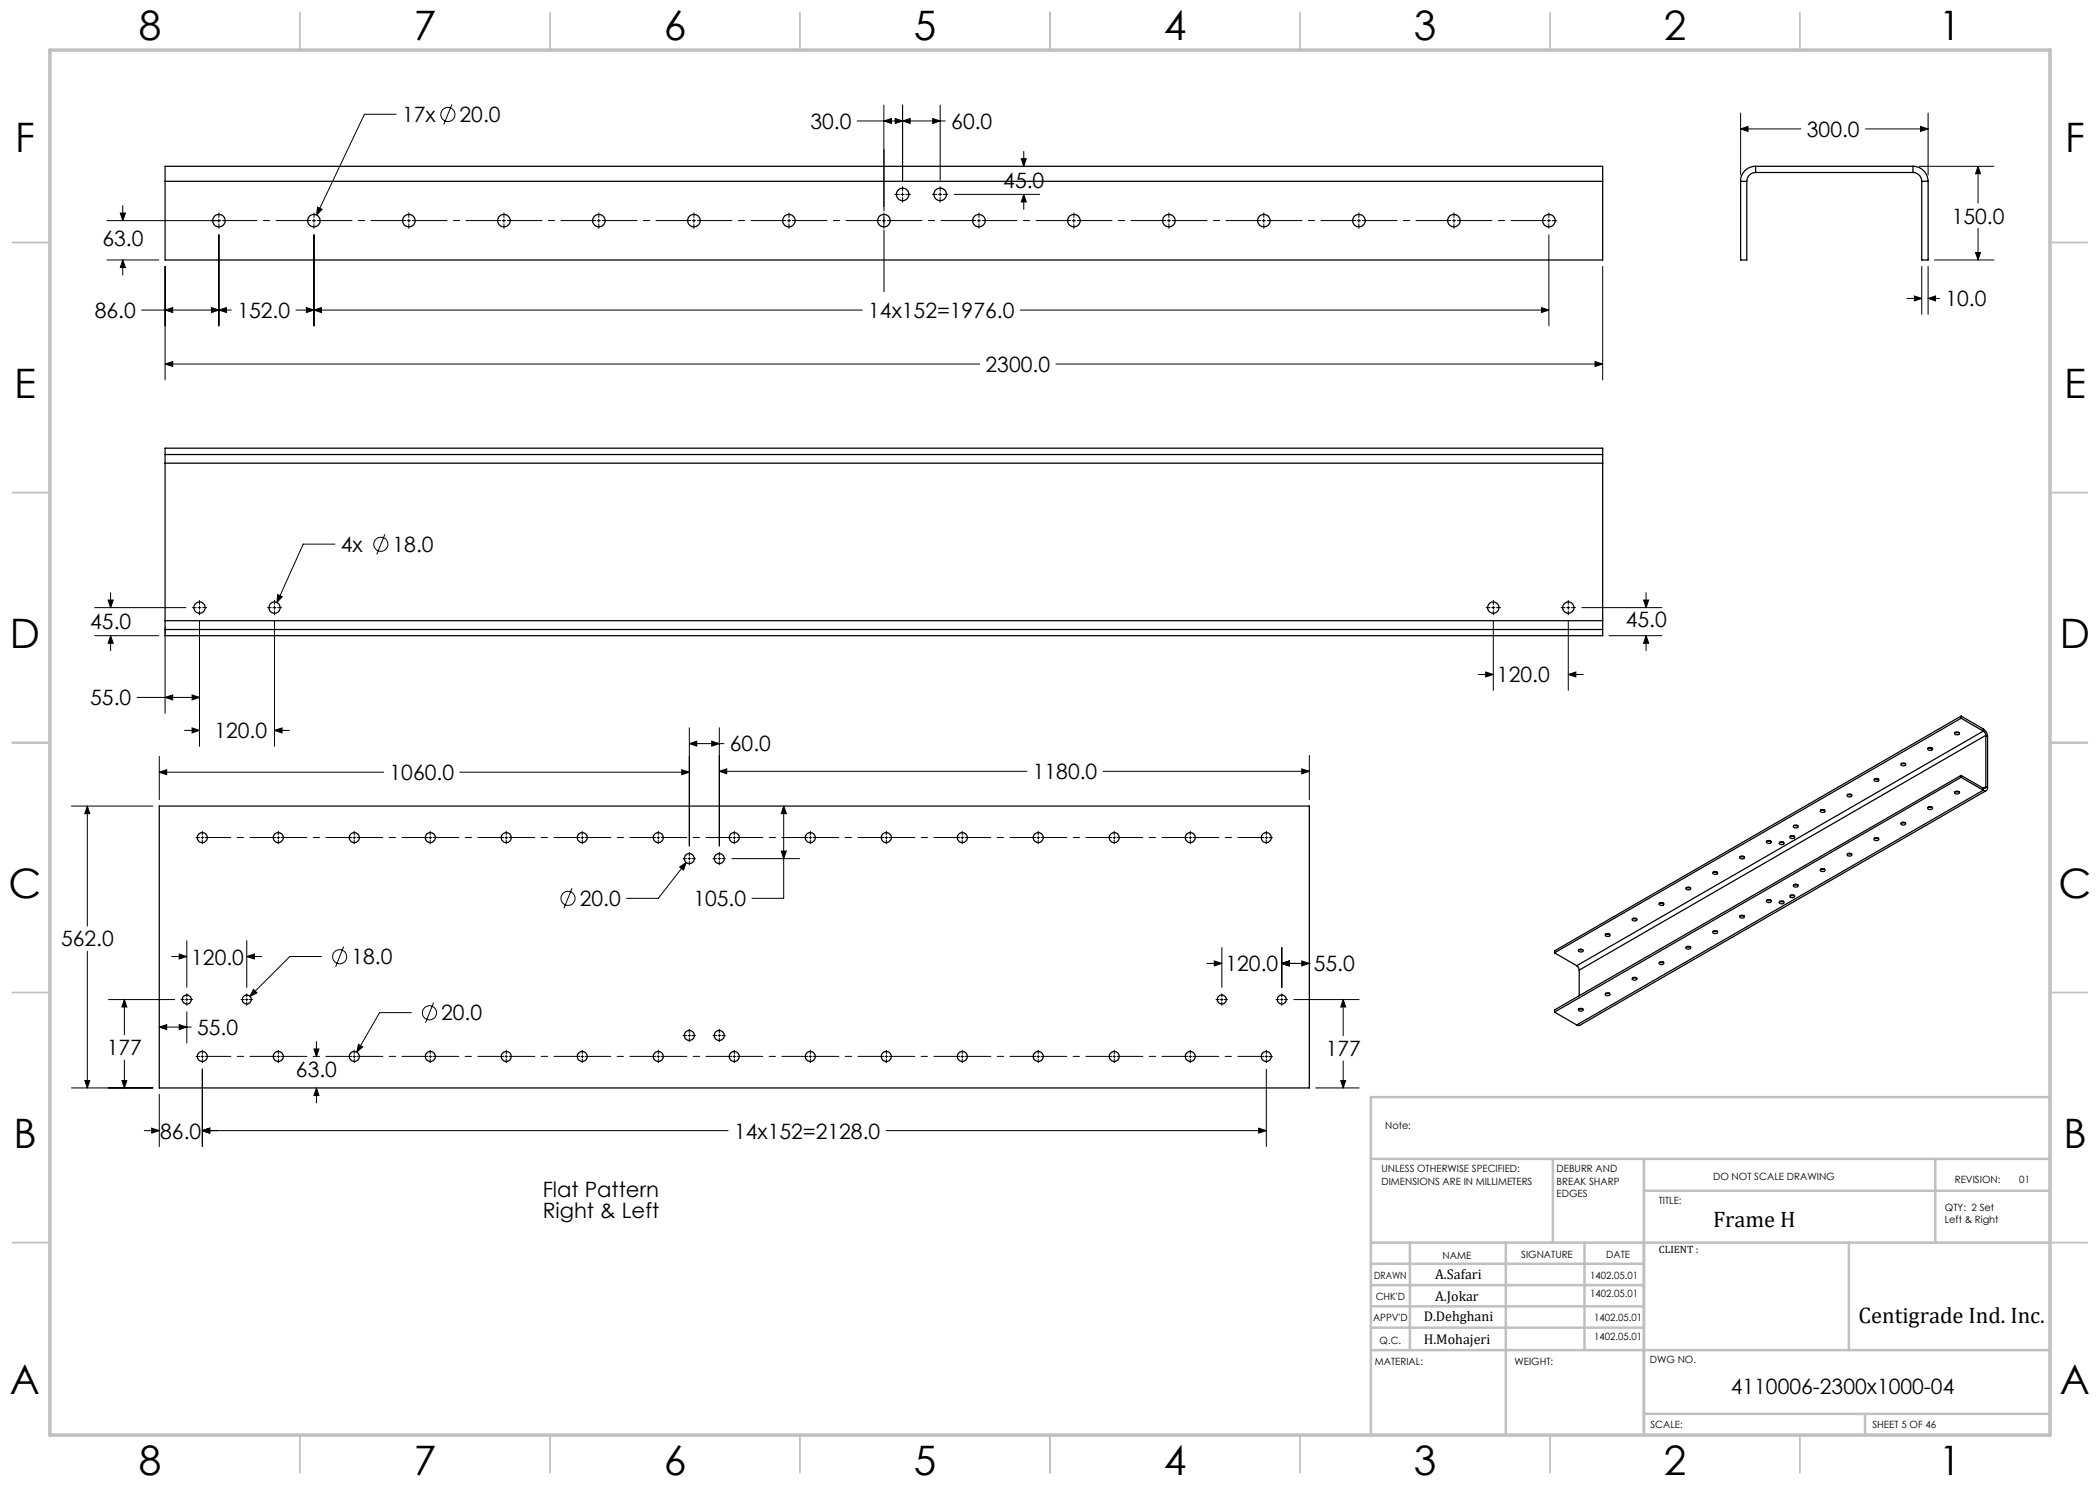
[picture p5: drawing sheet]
<svg xmlns="http://www.w3.org/2000/svg" width="420mm" height="297mm" viewBox="0 0 420 297" stroke-linecap="round" stroke-linejoin="round" font-family="sans-serif">
<g fill="none" stroke="#000" stroke-width=".2">
<path d="M79.2 22.9h-6.3l-9.6 20.1M90.4 20.9l-1.6 4M171.4 24.2h17.7M176.8 24.2l1.5-.5v1zM176.8 21v20.3M179 38.9h.9M179 23.7l1.5 .5-1.5 .5zM180.2 38.9h.6M180.5 24.2l1.5-.5v1zM180.5 21v15.1M180.5 37.3v.9M180.5 38.6v.6"/>
<path d="M180.5 39.5v1M181.2 38.9h.9M186.5 38.9h.9M186.5 23.7l1.5 .5-1.5 .5zM187.7 38.9h.6M188 21v15.1M188 37.3v.9M188 38.6v.6M188 39.5v1M188.7 38.9h.9M190.9 38.9h17M204.3 31.7h.9l-.4 1.6z"/>
<path d="M204.8 38.9l.4 1.5h-.9zM204.8 30.3v3M204.8 38.9v3M348.1 25.8l1.5-.5v1zM348.1 22.6v12.4M348.1 25.8h12.1M373.1 25.8h12.5M383.9 33.3h14.9M384.1 25.3l1.5 .5-1.5 .5zM385.6 22.6v12.4M395.6 33.3l.5 1.4h-1zM395.6 33.3v7.3"/>
<path d="M21.4 44.1h22.7M21.4 52h10.3M24.1 42.6h1l-.5 1.5zM24.6 52l.5 1.5h-1zM24.6 41.1v3M24.6 52v3M33 53.3v22.7M43.8 42.6v.9M43.8 43.8v.6M43.8 44.8v.9M43.8 47v18.2M62.5 44.1h.6"/>
<path d="M62.8 42.6v.9M62.8 43.8v.6M62.8 44.8v.9M62.8 47v18.2M63.5 41.4l.9 .5-1.1 1.1zM81.5 44.1h.6M81.8 42.6v.9M81.8 43.8v.6M81.8 44.8v.9M100.5 44.1h.6M100.8 42.6v.9M100.8 43.8v.6"/>
<path d="M100.8 44.8v.9M119.5 44.1h.6M119.8 42.6v.9M119.8 43.8v.6M119.8 44.8v.9M138.5 44.1h.6M138.8 42.6v.9M138.8 43.8v.6M138.8 44.8v.9M157.5 44.1h.6M157.8 42.6v.9M157.8 43.8v.6"/>
<path d="M157.8 44.8v.9M176.5 44.1h.6M176.8 42.6v.9M176.8 43.8v.6M176.8 44.8v.9M195.5 44.1h.6M195.8 42.6v.9M195.8 43.8v.6M195.8 44.8v.9M214.5 44.1h.6M214.8 42.6v.9M214.8 43.8v.6"/>
<path d="M214.8 44.8v.9M233.5 44.1h.6M233.8 42.6v.9M233.8 43.8v.6M233.8 44.8v.9M252.4 44.1h.7M252.8 42.6v.9M252.8 43.8v.6M252.8 44.8v.9M271.5 44.1h.6M271.8 42.6v.9M271.8 43.8v.6"/>
<path d="M271.8 44.8v.9M290.5 44.1h.6M290.8 42.6v.9M290.8 43.8v.6M290.8 44.8v.9M309.5 44.1h.6M309.8 42.6v.9M309.8 43.8v.6M309.8 44.8v.9M309.8 47v18.2M310.4 44.1h1M320.5 53.3v22.7"/>
<path d="M381.4 59.7h3M382.9 59.2l1.5 .5-1.5 .5zM384.4 53.3v9.6M385.6 59.7l1.5-.5v1zM385.6 53.3v9.6M385.6 59.7h2.3M386.9 52h11.9M395.1 50.5h1l-.5 1.5zM395.6 45.7v6.3M28.3 62h18M33 72.8l1.5-.5v1zM33 62l1.5-.5v1z"/>
<path d="M33 72.8h162.9M42.3 61.5l1.5 .5-1.5 .5zM43.8 62l1.5-.5v1zM59.2 62h113.3M61.3 61.5l1.5 .5-1.5 .5zM62.8 62l1.5-.5v1zM204 62h105.8M211.2 72.8h109.3M308.3 61.5l1.5 .5-1.5 .5zM319 72.3l1.5 .5-1.5 .5zM22.1 118.5v3M55.5 118.9l.9 .4-1 1.2z"/>
<path d="M67 108.8h-6.4l-5.2 11.7M77 106.9l-1.6 4M329.2 118.5v3M18.9 121.5h18.3M18.9 127.1h12.8M21.6 120h1l-.5 1.5zM22.1 127.1l.5 1.6h-1zM22.1 127.1v3M27.4 139.5h12.5M33 139.5l1.5-.5v1zM33 125.4v17.3M38.4 139l1.5 .5-1.5 .5z"/>
<path d="M38.5 121.5h.8M39.6 121.5h.6M39.9 120.1v.8M39.9 121.2v.6M39.9 122.2v.8M39.9 124.2v25.1M40.5 121.5h.8M53.5 121.5h.8M54.6 121.5h.6M54.9 124.2v25.1M54.9 120.1v.8M54.9 121.2v.6"/>
<path d="M54.9 122.2v.8M55.5 121.5h.8M295.7 134.9h3M297.1 134.4l1.6 .5-1.6 .5zM297.2 121.5h.8M298.3 121.5h.7M298.7 120.1v.8M298.7 121.2v.6M298.7 122.2v.8M298.7 124.2v13.9M299.3 121.5h.8M312.2 121.5h.8"/>
<path d="M313.3 121.5h.7M313.7 120.1v.8M313.7 121.2v.6M313.7 122.2v.8M313.7 134.9l1.5-.5v1zM313.7 124.2v13.9M313.7 134.9h3M314.3 121.5h.8M316.4 121.5h16M321.8 127.1h10.6M328.7 120h1l-.5 1.5zM329.2 127.1l.5 1.6h-1z"/>
<path d="M329.2 127.1v3M31.9 154.4l1.4-.5v1zM31.9 151.3v8.6M31.9 154.4h44.8M36.9 146.1h3M38.4 145.6l1.5 .5-1.5 .5zM54.9 146.1l1.5-.5v1zM54.9 146.1h3M92 154.4h45.9M136.3 153.9l1.6 .5-1.6 .5zM137.9 148.7l1.4-.5v1zM137.9 145.6v23.6"/>
<path d="M137.9 148.7h6.9M142.3 148.2l1.6 .5-1.6 .5zM143.9 154.3l1.4-.5v1zM143.9 145.6v23.6M143.9 154.3h61.5M220.6 154.3h41.3M260.4 153.8l1.5 .5-1.5 .5zM261.9 151.1v8.8M14.3 161.2h16.3M17.5 161.2l.5 1.5h-1zM17.5 161.2v24M39.2 167.5h.7"/>
<path d="M40.2 167.5h.5M40.5 166.3v.7M40.5 167.3v.5M40.5 168v.8M55.4 167.5h.5M55.7 166.3v.7M55.7 167.3v.5M55.7 168v.8M70.6 167.5h.5M70.8 166.3v.7M70.8 167.3v.5M70.8 168v.8"/>
<path d="M85.8 167.5h.5M86 166.3v.7M86 167.3v.5M86 168v.8M101 167.5h.5M101.2 166.3v.7M101.2 167.3v.5M101.2 168v.8M114.4 177.7l-1.6 4M116.2 167.5h.5M116.5 166.3v.7M116.5 167.3v.5"/>
<path d="M116.5 168v.8M131.4 167.5h.5M131.7 166.3v.7M131.7 167.3v.5M131.7 168v.8M135.9 173.4l1.3-.9-.5 1.5zM136.6 171.7h.7M137.2 172.5l-5.5 7.2h-6.4M137.6 171.7h.5M137.9 170.5v.7M137.9 171.5v.5M137.9 172.2v.8"/>
<path d="M138.4 171.7h.7M142.6 171.7h.7M143.6 171.7h.5M143.9 170.5v.7M143.9 171.5v.5M143.9 172.2v.8M144.4 171.7h.7M146.4 171.7h13.5M146.6 167.5h.5M146.9 166.3v.7M146.9 167.3v.5M146.9 168v.8"/>
<path d="M156.2 170.2h1.1l-.6 1.5zM156.7 161.2l.6 1.5h-1.1zM156.7 161.2v18.5h-6.3M161.8 167.5h.5M162.1 166.3v.7M162.1 167.3v.5M162.1 168v.8M177 167.5h.5M177.3 166.3v.7M177.3 167.3v.5M177.3 168v.8M192.2 167.5h.5"/>
<path d="M192.4 166.3v.7M192.4 167.3v.5M192.4 168v.8M207.4 167.5h.5M207.6 166.3v.7M207.6 167.3v.5M207.6 168v.8M222.6 167.5h.5M222.8 166.3v.7M222.8 167.3v.5M222.8 168v.8M237.8 167.5h.5"/>
<path d="M238.1 166.3v.7M238.1 167.3v.5M238.1 168v.8M253 167.5h.5M253.3 166.3v.7M253.3 167.3v.5M253.3 168v.8M253.8 167.5h.7M17.5 190.2v27.4M21.7 199.9h13.2M24.9 199.9l.5 1.5h-1zM24.9 199.9v7.1"/>
<path d="M34.4 191.3h3M35.8 190.8l1.6 .5-1.6 .5zM36.2 199.9h.6M37.1 199.9h.5M37.4 188.1v9.4M37.4 198.8v.6M37.4 199.7v.5M37.9 199.9h.6M48.2 199.9h.7M49.1 199.9h.5M49.4 191.3l1.5-.5v1zM49.4 188.1v9.4"/>
<path d="M49.4 191.3h3M49.4 198.8v.6M49.4 199.7v.5M49.8 199.9h.7M50.7 197.9l.7 .7-1.4 .7zM64.3 191.3h-6.3l-8 8M68.7 189.3l-1.6 4.1M241.4 192.7h3M242.9 192.2l1.5 .5-1.5 .5zM243.2 199.9h.6M244.1 199.9h.5M244.4 189.5v8"/>
<path d="M244.4 198.8v.6M244.4 199.7v.5M244.9 199.9h.6M255.2 199.9h.6M256.1 199.9h.5M256.4 192.7l1.4-.5v1zM256.4 189.5v8M256.4 192.7h5.5M256.4 198.8v.6M256.4 199.7v.5M256.9 199.9h.6M258.8 199.9h13"/>
<path d="M260.4 192.2l1.5 .5-1.5 .5zM261.9 192.7h.1M268.6 199.9l.5 1.5h-1zM268.6 199.9v7.2M14.3 217.6h16.3M17 216.1h1l-.5 1.5zM24.4 216.1h1l-.5 1.5zM24.9 212v5.6M31.9 205.4l1.4-.5v1zM31.9 218.9v10.4M31.9 205.4h6.3M35.8 204.9l1.6 .5-1.6 .5z"/>
<path d="M37.4 202.3v6.3M37.4 200.4v.7M39.2 211.3h.7M40.2 211.3h.5M40.5 213.8v15.5M40.5 210v.8M40.5 211v.6M40.5 211.8v.7M49.4 200.4v.7M55.4 211.3h.5M55.7 210v.8M55.7 211v.6"/>
<path d="M55.7 211.8v.7M62.8 209.8h1l-.5 1.5zM63.3 217.6l.5 1.5h-1zM63.3 208.3v3M63.3 217.6v3M70.6 211.3h.5M70.8 210v.8M70.8 211v.6M70.8 211.8v.7M71.7 208.9l.8 .5-1.1 1zM82.3 202.5h-6.4l-4.5 7.9M85.8 211.3h.5"/>
<path d="M86 210v.8M86 211v.6M86 211.8v.7M86.7 200.6l-1.6 4M101 211.3h.5M101.2 210v.8M101.2 211v.6M101.2 211.8v.7M116.2 211.3h.5M116.5 210v.8M116.5 211v.6M116.5 211.8v.7"/>
<path d="M131.4 211.3h.5M131.7 210v.8M131.7 211v.6M131.7 211.8v.7M136.6 207.1h.7M137.6 207.1h.5M137.9 205.8v.8M137.9 206.8v.6M137.9 207.6v.7M138.4 207.1h.7M142.6 207.1h.7M143.6 207.1h.5"/>
<path d="M143.9 205.8v.8M143.9 206.8v.6M143.9 207.6v.7M144.4 207.1h.7M146.6 211.3h.5M146.9 210v.8M146.9 211v.6M146.9 211.8v.7M161.8 211.3h.5M162.1 210v.8M162.1 211v.6M162.1 211.8v.7"/>
<path d="M177 211.3h.5M177.3 210v.8M177.3 211v.6M177.3 211.8v.7M192.2 211.3h.5M192.4 210v.8M192.4 211v.6M192.4 211.8v.7M207.4 211.3h.5M207.6 210v.8M207.6 211v.6M207.6 211.8v.7"/>
<path d="M222.6 211.3h.5M222.8 210v.8M222.8 211v.6M222.8 211.8v.7M237.8 211.3h.5M238.1 210v.8M238.1 211v.6M238.1 211.8v.7M244.4 200.4v.7M253 211.3h.5M253.3 213.8v15.5M253.3 210v.8"/>
<path d="M253.3 211v.6M253.3 211.8v.7M253.8 211.3h.7M256.4 200.4v.7M263.1 217.6h8.7M268.1 216.1h1l-.5 1.5zM268.6 212.2v5.4M28.9 226.1h3M30.3 225.6l1.6 .5-1.6 .5zM40.5 226.1l1.4-.5v1zM40.5 226.1h105.1M177.2 226.1h76.1"/>
<path d="M251.7 225.6l1.6 .5-1.6 .5z"/>
<circle cx="89.6" cy="22.9" r="1.41"/>
<circle cx="76.2" cy="108.9" r="1.42"/>
<circle cx="113.6" cy="179.7" r="1.4"/>
<circle cx="67.9" cy="191.4" r="1.41"/>
<circle cx="85.9" cy="202.6" r="1.41"/>
</g>
<path d="M176.8 29.9v28.4" fill="none" stroke="#000" stroke-width=".2" stroke-dasharray="15.2 1.3 1.3 1.3" stroke-dashoffset="2.9"/>
<g fill="none" stroke="#000" stroke-width=".2" stroke-dasharray="15.2 1.3 1.3 1.3" stroke-dashoffset="8.3">
<path d="M44.4 44.1h17.8M63.4 44.1h17.8M82.4 44.1h17.8M101.4 44.1h17.8M120.4 44.1h17.8M139.4 44.1h17.8M158.4 44.1h17.8M177.4 44.1h17.8M196.4 44.1h17.8M215.4 44.1h17.8M234.4 44.1h17.8M253.4 44.1h17.8"/>
<path d="M272.4 44.1h17.8M291.4 44.1h17.8"/>
</g>
<g fill="none" stroke="#000" stroke-width=".2" stroke-dasharray="15.2 1.3 1.3 1.3" stroke-dashoffset="10.1">
<path d="M55.2 167.5h-14.2M70.4 167.5h-14.2M85.6 167.5h-14.2M100.8 167.5h-14.2M116 167.5h-14.2M131.2 167.5h-14.2M146.4 167.5h-14.2M161.6 167.5h-14.2M176.8 167.5h-14.2M192 167.5h-14.2M207.2 167.5h-14.2M222.4 167.5h-14.2"/>
<path d="M237.6 167.5h-14.2M252.8 167.5h-14.2M55.2 211.3h-14.2M70.4 211.3h-14.2M85.6 211.3h-14.2M100.8 211.3h-14.2M116 211.3h-14.2M131.2 211.3h-14.2M146.4 211.3h-14.2M161.6 211.3h-14.2M176.8 211.3h-14.2M192 211.3h-14.2"/>
<path d="M207.2 211.3h-14.2M222.4 211.3h-14.2M237.6 211.3h-14.2M252.8 211.3h-14.2"/>
</g>
<g fill="none" stroke="#c0c0c0" stroke-width=".35">
<path d="M60 2.5v7.5M110 2.5v7.5M160 2.5v7.5M210 2.5v7.5M260 2.5v7.5M310 2.5v7.5M360 2.5v7.5M2.5 48.5h7.5M410 48.5h7.5M2.5 98.5h7.5M410 98.5h7.5M2.5 148.5h7.5"/>
<path d="M410 148.5h7.5M2.5 198.5h7.5M410 198.5h7.5M2.5 248.5h7.5M410 248.5h7.5M60 287v7.5M110 287v7.5M160 287v7.5M210 287v7.5M260 287v7.5M310 287v7.5M360 287v7.5"/>
</g>
<g fill="none" stroke="#c0c0c0" stroke-width=".5">
<path d="M410 219.4h-135.8v67.4M274.2 231.8h135.8M310.6 231.8v16.7M328.8 231.8v55.2M328.8 238.2h81.2M387.1 231.8v16.7M274.2 248.5h135.8M274.2 257h54.6M274.2 252.8h54.6M282 248.5v21.5M301.2 248.5v38.3M316.9 248.5v21.5"/>
<path d="M369.8 248.5v21.5M274.2 265.5h54.6M274.2 261.3h54.6M274.2 270h135.8M328.8 282.8h81.2M373 282.8v4.2"/>
</g>
<path d="M10 10h400v277h-400z" fill="none" stroke="#c0c0c0" stroke-width=".7"/>
<path d="M33 72.8l1.5-.5v1zM319 72.3l1.5 .5-1.5 .5zM33 62l1.5-.5v1zM42.3 61.5l1.5 .5-1.5 .5zM43.8 62l1.5-.5v1zM61.3 61.5l1.5 .5-1.5 .5zM62.8 62l1.5-.5v1zM308.3 61.5l1.5 .5-1.5 .5zM186.5 23.7l1.5 .5-1.5 .5zM180.5 24.2l1.5-.5v1zM179 23.7l1.5 .5-1.5 .5zM176.8 24.2l1.5-.5v1zM63.5 41.4l-.2 1.6 1.1-1.1zM24.6 52l.5 1.5h-1zM24.1 42.6h1l-.5 1.5zM204.3 31.7h.9l-.4 1.6zM204.8 38.9l.4 1.5h-.9zM38.4 145.6l1.5 .5-1.5 .5zM54.9 146.1l1.5-.5v1zM21.6 120h1l-.5 1.5zM22.1 127.1l.5 1.6h-1zM33 139.5l1.5-.5v1zM38.4 139l1.5 .5-1.5 .5zM55.5 118.9l-.1 1.6 1-1.2zM313.7 134.9l1.5-.5v1zM297.1 134.4l1.6 .5-1.6 .5zM329.2 127.1l.5 1.6h-1zM328.7 120h1l-.5 1.5zM384.1 25.3l1.5 .5-1.5 .5zM348.1 25.8l1.5-.5v1zM395.6 33.3l.5 1.4h-1zM395.1 50.5h1l-.5 1.5zM385.6 59.7l1.5-.5v1zM382.9 59.2l1.5 .5-1.5 .5zM17.5 161.2l.5 1.5h-1zM17 216.1h1l-.5 1.5zM63.3 217.6l.5 1.5h-1zM62.8 209.8h1l-.5 1.5zM30.3 225.6l1.6 .5-1.6 .5zM40.5 226.1l1.4-.5v1zM40.5 226.1l1.4-.5v1zM251.7 225.6l1.6 .5-1.6 .5zM71.7 208.9l-.3 1.5 1.1-1zM35.8 190.8l1.6 .5-1.6 .5zM49.4 191.3l1.5-.5v1zM31.9 205.4l1.4-.5v1zM35.8 204.9l1.6 .5-1.6 .5zM24.4 216.1h1l-.5 1.5zM24.9 199.9l.5 1.5h-1zM50.7 197.9l-.7 1.4 1.4-.7zM31.9 154.4l1.4-.5v1zM136.3 153.9l1.6 .5-1.6 .5zM137.9 148.7l1.4-.5v1zM142.3 148.2l1.6 .5-1.6 .5zM143.9 154.3l1.4-.5v1zM260.4 153.8l1.5 .5-1.5 .5zM156.7 161.2l.6 1.5h-1.1zM156.2 170.2h1.1l-.6 1.5zM135.9 173.4l.8 .6 .5-1.5zM256.4 192.7l1.4-.5v1zM242.9 192.2l1.5 .5-1.5 .5zM256.4 192.7l1.4-.5v1zM260.4 192.2l1.5 .5-1.5 .5zM268.6 199.9l.5 1.5h-1zM268.1 216.1h1l-.5 1.5z" fill="#000"/>
<g fill="none" stroke="#000" stroke-width=".25">
<path d="M33 36.3v-3h287.5v3M33 36.3v15.7h287.5v-15.7M33 36.3h287.5M348.1 36.3v15.7h1.3v-15.7M348.1 36.3h1.3M351.1 33.3a2.95 2.95 0 0 0-3 3M351.1 34.5a1.79 1.79 0 0 0-1.7 1.8M351.1 33.3h31.5M351.1 33.3v1.2M351.1 34.5h31.5M382.6 34.5a1.79 1.79 0 0 1 1.8 1.8M382.6 33.3a3 3 0 0 1 3 3"/>
<path d="M382.6 33.3v1.2M384.4 36.3v15.7h1.2v-15.7M384.4 36.3h1.2M33 90.9v1.7M33 90.9v-1.3h287.5v1.3M33 92.6v31.5M33 90.9h287.5M33 92.6h287.5M320.5 90.9v1.7M320.5 92.6v31.5M33 124.1v1.8M33 125.9v1.2h287.5v-1.2"/>
<path d="M33 125.9h287.5M33 124.1h287.5M320.5 124.1v1.8M369.4 159a.57 .57 0 0 1 1 .1 .52 .52 0 0 1-.5 .3 .52 .52 0 0 1-.5-.4zM369.5 158.9h.7M374.8 155.9a.51 .51 0 0 1 .6-.2 .51 .51 0 0 1 .3 .4 .56 .56 0 0 1-.9-.2zM374.9 155.8h.7M380.2 152.7a.46 .46 0 0 1 .6-.1 .46 .46 0 0 1 .3 .4l-.7 .1a.22 .22 0 0 1-.2-.1 .22 .22 0 0 1 0-.3zM380.3 152.7h.7M385.6 149.6a.49 .49 0 0 1 .5-.1 .49 .49 0 0 1 .4 .4 .47 .47 0 0 1-.6 .2 .47 .47 0 0 1-.3-.5zM385.7 149.6h.7M390.9 158.4a.55 .55 0 0 1 1 .2 .54 .54 0 0 1-.6 .2 .54 .54 0 0 1-.4-.4z"/>
<path d="M390.9 146.6a.54 .54 0 0 1 .6-.2 .54 .54 0 0 1 .4 .4 .53 .53 0 0 1-.6 .2 .53 .53 0 0 1-.4-.4zM391.1 158.3h.7M391.1 146.5l.2 .1 .5-.1M392.2 155.5l-81.3 46.9M392.2 155.5l4.5 2.5M392.2 143.2v.4M392.2 155.1v.4M392.2 155.1l4.5 2.6M392.2 143.2l-81.3 47v.4M392.2 155.1l-81.3 46.9v.4M392.2 143.6l4.5 2.6M392.2 143.2l4.5 2.6"/>
<path d="M392.2 143.6l-81.3 47M396.7 146.2l.4 .4 .1 .5M396.7 145.8l.5 .5 .3 1M396.7 158l-81.4 47M396.7 145.8v.4M396.7 157.7v.3M396.7 146.2l-81.4 46.9M397.2 157.4a.3 .3 0 0 1-.2 .3 .3 .3 0 0 1-.3 0M397.2 157.4l.3 .1M397.2 157.4l-.5 .3M397.2 147.1l.3 .2M397.2 147.1v10.3"/>
<path d="M397.2 147.1l-81.4 46.9M397.3 158.1l-81.4 47-.6-.1M397.5 157.5a.51 .51 0 0 1-.2 .6 .51 .51 0 0 1-.6-.1M397.5 147.3v10.2M31.9 161.2h230v56.4h-230zM337.2 177.5a.49 .49 0 0 1 .6-.1 .49 .49 0 0 1 .3 .4 .49 .49 0 0 1-.5 .2 .49 .49 0 0 1-.4-.5zM337.3 177.5h.7M342.7 174.4l.4-.1a.33 .33 0 0 1 .4 .3 .33 .33 0 0 1-.5 .3l-.5-.2zM342.7 174.4h.7M348 171.3a.45 .45 0 0 1 .6-.1 .45 .45 0 0 1 .2 .5 .42 .42 0 0 1-.6 .1 .42 .42 0 0 1-.2-.5zM348.1 171.3h.7M353.4 168.2a.45 .45 0 0 1 .5-.1 .45 .45 0 0 1 .3 .5 .45 .45 0 0 1-.6 .1 .45 .45 0 0 1-.2-.5z"/>
<path d="M353.4 168.2h.7M355.8 168.6a.54 .54 0 0 1 .6-.2 .54 .54 0 0 1 .4 .4 .56 .56 0 0 1-1-.2zM356 168.4h.7M358 179.2a.54 .54 0 0 1 .5-.2 .54 .54 0 0 1 .4 .3 .56 .56 0 0 1-.9-.1zM358 167.3a.54 .54 0 0 1 .5-.2 .54 .54 0 0 1 .4 .4 .56 .56 0 0 1-.9-.2zM358.1 179.1h.7M358.1 167.2h.7M358.7 165.2a.54 .54 0 0 1 .5-.2 .54 .54 0 0 1 .4 .4 .56 .56 0 0 1-.9-.2zM358.7 176.9l.5-.1a.34 .34 0 0 1 .5 .4 .34 .34 0 0 1-.6 .2l-.4-.2zM358.8 176.9l.2 .1 .5-.1M358.8 165.1h.7M364.1 173.9a.51 .51 0 0 1 .5-.2 .51 .51 0 0 1 .4 .4 .51 .51 0 0 1-.5 .2 .51 .51 0 0 1-.4-.4z"/>
<path d="M364.1 162l.4-.1a.35 .35 0 0 1 .4 .1 .35 .35 0 0 1 0 .4 .35 .35 0 0 1-.4 .1h-.2a.25 .25 0 0 1-.3-.2 .25 .25 0 0 1 .1-.3zM364.2 173.8l.2 .1 .5-.1M364.2 162h.7M369.5 170.7l.4-.1a.34 .34 0 0 1 .5 .4 .34 .34 0 0 1-.5 .2l-.4-.1-.1-.1zM369.5 170.7h.7M374.9 167.6a.48 .48 0 0 1 .5-.1 .48 .48 0 0 1 .3 .5 .47 .47 0 0 1-.6 .2 .47 .47 0 0 1-.2-.6zM374.9 167.6h.7M380.2 164.6a.53 .53 0 0 1 .5-.2 .53 .53 0 0 1 .4 .4 .55 .55 0 0 1-.9-.2zM380.3 164.5h.7M385.6 161.5a.52 .52 0 0 1 .5-.2 .52 .52 0 0 1 .4 .4 .54 .54 0 0 1-.5 .2 .54 .54 0 0 1-.4-.4zM385.7 161.4h.7M310.9 190.6l4.4 2.5"/>
<path d="M315.3 193.1l.4 .5 .1 .4M315.8 189.9a.45 .45 0 0 1 .5-.1 .45 .45 0 0 1 .3 .5l-.7 .1a.23 .23 0 0 1-.2-.2 .23 .23 0 0 1 .1-.3zM315.8 189.9l.3 .1 .4-.1M315.8 194v5.1M321.1 198.7l.4-.1a.34 .34 0 0 1 .5 .2 .34 .34 0 0 1-.4 .3l-.5-.1zM321.1 186.8l.4-.1a.33 .33 0 0 1 .5 .2 .33 .33 0 0 1-.4 .4l-.5-.2zM321.2 198.6h.7M321.2 186.8l.3 .1 .4-.1M326.5 183.8a.53 .53 0 0 1 .5-.2 .53 .53 0 0 1 .4 .4 .5 .5 0 0 1-.6 .2 .5 .5 0 0 1-.3-.4zM326.5 195.6a.47 .47 0 0 1 .5-.2 .47 .47 0 0 1 .3 .5 .49 .49 0 0 1-.5 .2 .49 .49 0 0 1-.3-.5zM326.6 195.5h.7M326.6 183.7l.2 .1 .5-.1"/>
<path d="M331.8 192.5a.51 .51 0 0 1 .6-.2 .51 .51 0 0 1 .3 .5 .51 .51 0 0 1-.5 .1 .51 .51 0 0 1-.4-.4zM331.9 180.6a.45 .45 0 0 1 .5-.1 .45 .45 0 0 1 .3 .5h-.7a.23 .23 0 0 1-.2-.1 .23 .23 0 0 1 .1-.3zM331.9 192.4l.3 .1 .4-.1M331.9 180.6h.7M337.2 189.4a.52 .52 0 0 1 .6-.2 .52 .52 0 0 1 .3 .4 .54 .54 0 0 1-.5 .3 .54 .54 0 0 1-.4-.4zM337.3 189.3l.3 .1 .4-.1M342.6 186.3a.54 .54 0 0 1 .9 .2 .54 .54 0 0 1-.5 .3 .54 .54 0 0 1-.5-.4zM342.7 186.2l.3 .1 .4-.1M347.9 183.2a.51 .51 0 0 1 .6-.2 .51 .51 0 0 1 .4 .4 .51 .51 0 0 1-.6 .2 .51 .51 0 0 1-.4-.4zM348.1 183.1l.3 .1 .4-.1M353.4 180.1l.4-.2a.34 .34 0 0 1 .5 .4 .34 .34 0 0 1-.6 .2l-.4-.2zM353.4 180l.3 .1 .4-.1"/>
<path d="M355.9 180.3a.48 .48 0 0 1 .6-.1 .48 .48 0 0 1 .3 .4l-.4 .2-.4-.1a.21 .21 0 0 1-.2-.2 .21 .21 0 0 1 .1-.2zM356 180.3l.3 .1 .4-.1M310.9 202.4l4.4 2.6M315.7 201.8a.51 .51 0 0 1 .5-.2 .51 .51 0 0 1 .4 .5 .51 .51 0 0 1-.5 .2 .51 .51 0 0 1-.4-.5zM315.8 201.8h.7M315.8 201.7v.1"/>
<circle cx="180.5" cy="38.9" r="1.25"/>
<circle cx="188.1" cy="38.9" r="1.25"/>
<circle cx="43.8" cy="44.1" r="1.27"/>
<circle cx="62.8" cy="44.1" r="1.25"/>
<circle cx="81.8" cy="44.1" r="1.25"/>
<circle cx="100.8" cy="44.1" r="1.25"/>
<circle cx="119.8" cy="44.1" r="1.25"/>
<circle cx="138.8" cy="44.1" r="1.25"/>
<circle cx="157.8" cy="44.1" r="1.25"/>
<circle cx="176.8" cy="44.1" r="1.27"/>
<circle cx="195.8" cy="44.1" r="1.25"/>
<circle cx="214.8" cy="44.1" r="1.25"/>
<circle cx="233.8" cy="44.1" r="1.25"/>
<circle cx="252.8" cy="44.1" r="1.25"/>
<circle cx="271.8" cy="44.1" r="1.27"/>
<circle cx="290.8" cy="44.1" r="1.25"/>
<circle cx="309.8" cy="44.1" r="1.25"/>
<circle cx="39.9" cy="121.5" r="1.12"/>
<circle cx="54.9" cy="121.5" r="1.13"/>
<circle cx="298.7" cy="121.5" r="1.13"/>
<circle cx="313.7" cy="121.5" r="1.13"/>
<circle cx="40.4" cy="167.5" r="1"/>
<circle cx="55.6" cy="167.5" r="1"/>
<circle cx="70.9" cy="167.5" r="1"/>
<circle cx="86.1" cy="167.5" r="1"/>
<circle cx="101.3" cy="167.5" r=".99"/>
<circle cx="116.5" cy="167.5" r=".99"/>
<circle cx="131.7" cy="167.5" r=".99"/>
<circle cx="137.9" cy="171.7" r=".99"/>
<circle cx="143.8" cy="171.7" r="1"/>
<circle cx="146.8" cy="167.5" r="1"/>
<circle cx="162" cy="167.5" r="1"/>
<circle cx="177.3" cy="167.5" r="1"/>
<circle cx="192.5" cy="167.5" r="1"/>
<circle cx="207.7" cy="167.5" r=".99"/>
<circle cx="222.9" cy="167.5" r=".99"/>
<circle cx="238.1" cy="167.5" r=".99"/>
<circle cx="253.3" cy="167.5" r=".99"/>
<circle cx="37.4" cy="199.9" r=".9"/>
<circle cx="49.3" cy="199.9" r=".9"/>
<circle cx="244.4" cy="199.9" r=".91"/>
<circle cx="256.4" cy="199.9" r=".9"/>
<circle cx="40.4" cy="211.3" r="1"/>
<circle cx="55.6" cy="211.3" r="1"/>
<circle cx="70.9" cy="211.3" r="1"/>
<circle cx="86.1" cy="211.3" r="1"/>
<circle cx="101.3" cy="211.3" r=".99"/>
<circle cx="116.5" cy="211.3" r=".99"/>
<circle cx="131.7" cy="211.3" r=".99"/>
<circle cx="137.9" cy="207.1" r=".99"/>
<circle cx="143.8" cy="207.1" r="1"/>
<circle cx="146.8" cy="211.3" r="1"/>
<circle cx="162" cy="211.3" r="1"/>
<circle cx="177.3" cy="211.3" r="1"/>
<circle cx="192.5" cy="211.3" r="1"/>
<circle cx="207.7" cy="211.3" r=".99"/>
<circle cx="222.9" cy="211.3" r=".99"/>
<circle cx="238.1" cy="211.3" r=".99"/>
<circle cx="253.3" cy="211.3" r=".99"/>
</g>
<g font-size="8.1">
<text x="27.8" y="8">8</text>
<text x="82.8" y="8">7</text>
<text x="132.8" y="8">6</text>
<text x="182.8" y="8">5</text>
<text x="232.8" y="8">4</text>
<text x="282.8" y="8">3</text>
<text x="332.8" y="8">2</text>
<text x="387.8" y="8">1</text>
<text x="3" y="30.4">F</text>
<text x="413" y="30.4">F</text>
<text x="2.8" y="79.6">E</text>
<text x="412.8" y="79.6">E</text>
<text x="2" y="129.6">D</text>
<text x="412" y="129.6">D</text>
<text x="1.7" y="179.6">C</text>
<text x="411.7" y="179.6">C</text>
<text x="2.7" y="229.6">B</text>
<text x="412.7" y="229.6">B</text>
<text x="2" y="278.9">A</text>
<text x="412" y="278.9">A</text>
<text x="27.8" y="295">8</text>
<text x="82.8" y="295">7</text>
<text x="132.8" y="295">6</text>
<text x="182.8" y="295">5</text>
<text x="232.8" y="295">4</text>
<text x="282.8" y="295">3</text>
<text x="332.8" y="295">2</text>
<text x="387.8" y="295">1</text>
</g>
<g font-size="4.5">
<text x="342.6" y="245.3">Frame H</text>
<text x="371.7" y="264.6">Centigrade Ind. Inc.</text>
</g>
<g font-size="4.2">
<text x="80.4" y="24.4">17x</text>
<text x="91.9" y="24.4">20.0</text>
<text x="162.1" y="25.8">30.0</text>
<text x="190.3" y="25.8">60.0</text>
<text x="361.4" y="27.4">300.0</text>
<text x="200.7" y="37.6">45.0</text>
<text x="390.3" y="44.8">150.0</text>
<text x="20.5" y="49.1">63.0</text>
<text x="18.9" y="63.6">86.0</text>
<text x="47.5" y="63.6">152.0</text>
<text x="173.7" y="63.6">14x152=1976.0</text>
<text x="389.1" y="61.3">10.0</text>
<text x="197.1" y="74.4">2300.0</text>
<text x="68.2" y="110.4">4x</text>
<text x="78.5" y="110.4">18.0</text>
<text x="18" y="125.8">45.0</text>
<text x="325.1" y="125.4">45.0</text>
<text x="299.4" y="136.5">120.0</text>
<text x="18" y="141.1">55.0</text>
<text x="42.9" y="147.7">120.0</text>
<text x="146" y="150.3">60.0</text>
<text x="206.6" y="155.9">1180.0</text>
<text x="77.9" y="156">1060.0</text>
<text x="116" y="181.2">20.0</text>
<text x="138.7" y="181.2">105.0</text>
<text x="12.2" y="189.3">562.0</text>
<text x="38.3" y="192.9">120.0</text>
<text x="70.3" y="192.9">18.0</text>
<text x="245.1" y="194.3">120.0</text>
<text x="262.8" y="194.3">55.0</text>
<text x="39.4" y="207">55.0</text>
<text x="88.2" y="204.1">20.0</text>
<text x="21.4" y="211.1">177</text>
<text x="59.2" y="215.3">63.0</text>
<text x="265.1" y="211.3">177</text>
<text x="32" y="227.7">86.0</text>
<text x="146.8" y="227.7">14x152=2128.0</text>
<text x="108.5" y="239.4">Flat Pattern</text>
<text x="108.5" y="243.6">Right &amp; Left</text>
<text x="346.2" y="278.8">4110006-2300x1000-04</text>
</g>
<g font-size="2.8">
<text x="287" y="255.9">A.Safari</text>
<text x="287" y="260.1">A.Jokar</text>
<text x="284.7" y="264.2">D.Dehghani</text>
<text x="284.7" y="268.7">H.Mohajeri</text>
</g>
<text font-size="2.1" x="331.8" y="250.7">CLIENT :</text>
<g font-size="2">
<text x="277" y="225.8">Note:</text>
<text x="276.3" y="234.5">UNLESS OTHERWISE SPECIFIED:</text>
<text x="276.3" y="237">DIMENSIONS ARE IN MILLIMETERS</text>
<text x="311.3" y="234.5">DEBURR AND</text>
<text x="311.3" y="237">BREAK SHARP</text>
<text x="311.3" y="239.5">EDGES</text>
<text x="342.6" y="236">DO NOT SCALE DRAWING</text>
<text x="391" y="236.6">REVISION:</text>
<text x="403.9" y="236.6">01</text>
<text x="331.8" y="240.8">TITLE:</text>
<text x="389" y="242.2">QTY: 2 Set</text>
<text x="389" y="244.7">Left &amp; Right</text>
<text x="288.5" y="251.7">NAME</text>
<text x="304.2" y="251.7">SIGNATURE</text>
<text x="321.2" y="251.7">DATE</text>
<text x="274.8" y="255.9">DRAWN</text>
<text x="318" y="255.9">1402.05.01</text>
<text x="275.1" y="260.1">CHK'D</text>
<text x="318" y="259.4">1402.05.01</text>
<text x="274.6" y="264.2">APPV'D</text>
<text x="275.9" y="268.7">Q.C.</text>
<text x="318.8" y="264.2">1402.05.01</text>
<text x="318.8" y="268">1402.05.01</text>
<text x="275" y="273">MATERIAL:</text>
<text x="302.9" y="273">WEIGHT:</text>
<text x="330" y="272.5">DWG NO.</text>
<text x="330.1" y="285.6">SCALE:</text>
<text x="374.5" y="285.6">SHEET 5 OF 46</text>
</g>
</svg>
